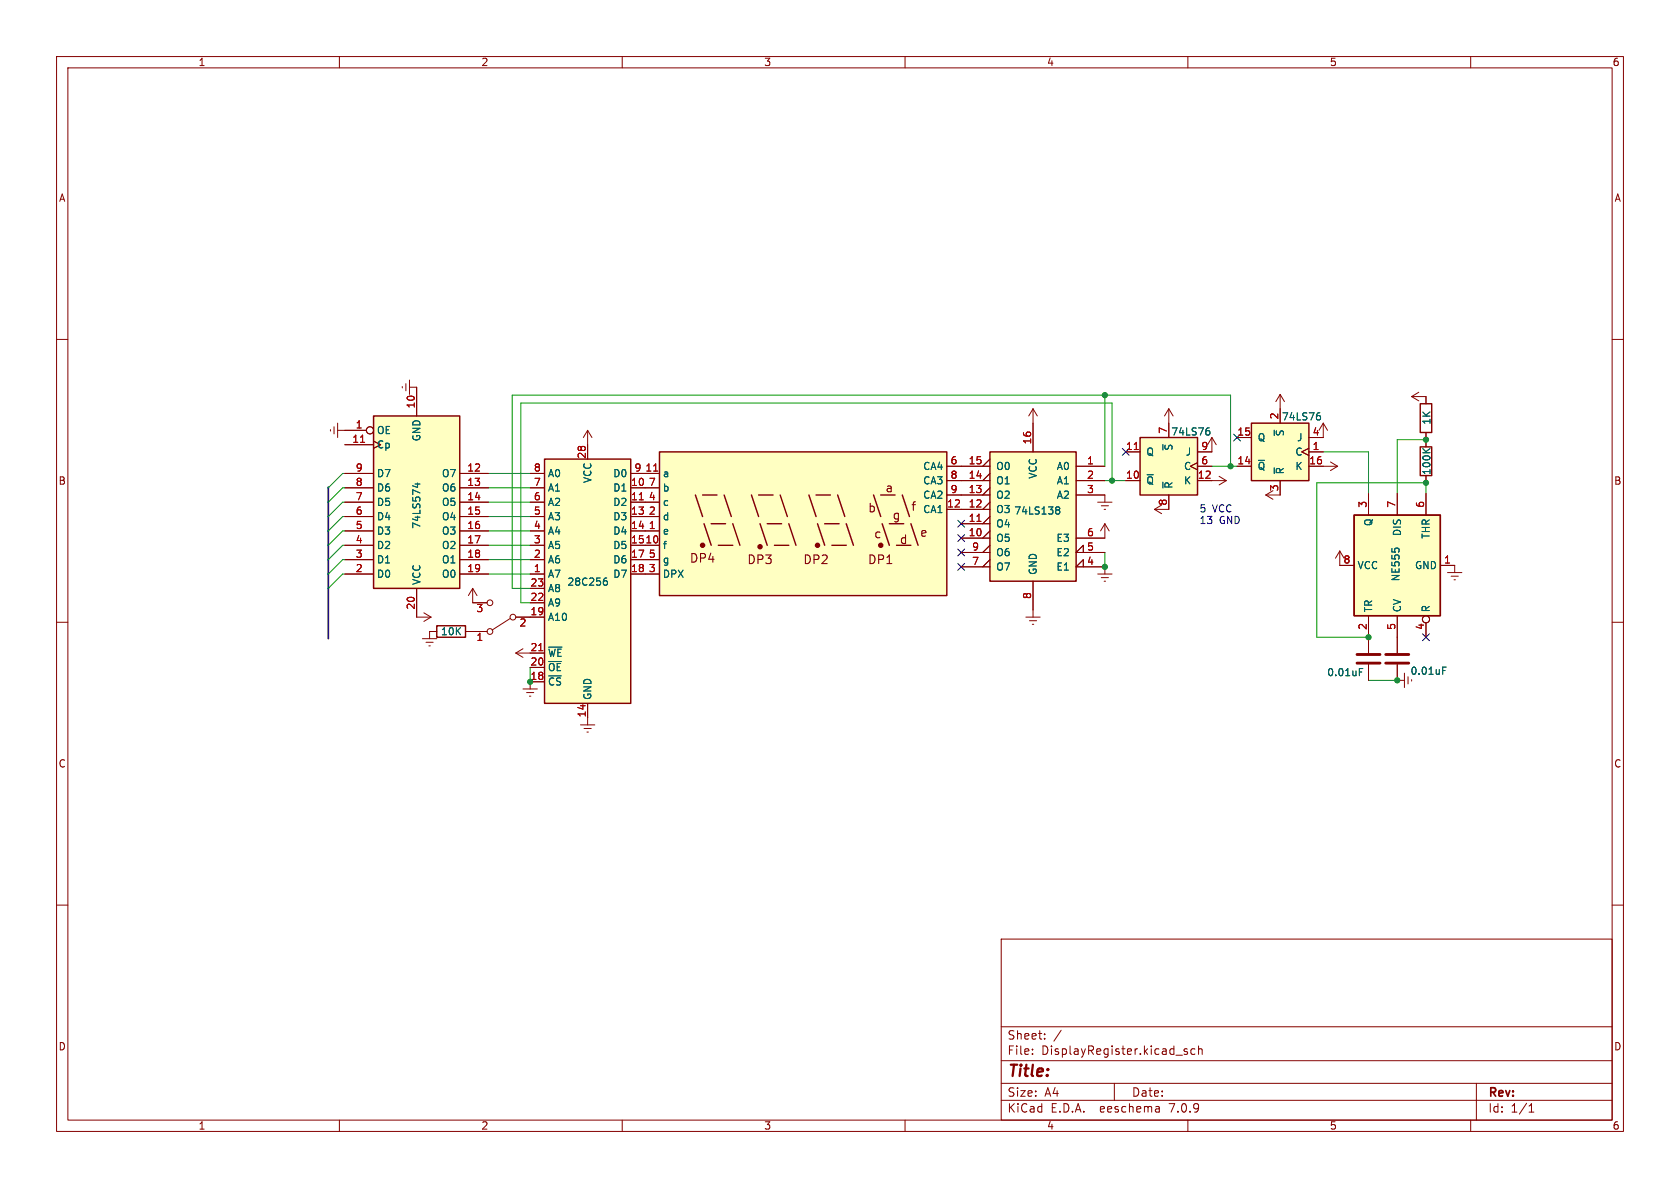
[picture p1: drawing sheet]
<svg xmlns="http://www.w3.org/2000/svg" width="297mm" height="210mm" viewBox="0 0 297 210" stroke-linecap="round" stroke-linejoin="round" font-family="sans-serif">
<g fill="none" stroke="#840000" stroke-width=".18">
<path d="M10 10h277v190h-277zM12 12h273v186h-273zM60 10v2M110 10v2M160 10v2M210 10v2M260 10v2M10 60h2M285 60h2M58.4 75.9v.3M59.1 75.4v1.3M59.7 76.1h5.1"/>
<path d="M59.7 74.8v2.5M61 78.6h5M71.1 68.3v.3M71.8 67.8v1.3M72.4 68.5h1.3v5M72.4 67.2v2.5M103.9 76.1v5.1M103.9 76.1l.7 1.2M103.9 76.1l-.8 1.2M182.6 72.3l.8 1.2M182.6 72.3v7.6M182.6 72.3l-.7 1.2"/>
<path d="M199 79.9h2.5M206.6 72.3l-.7 1.2M206.6 72.3v5M206.6 72.3l.8 1.2M214.2 77.3v2.6h-2.5M214.2 77.3l-.7 1.3M214.2 77.3l.8 1.3M218.7 77.3h2.5M226.3 69.7l-.7 1.3M226.3 69.7v5.1M226.3 69.7l.8 1.3M231.4 79.2l-1.3 .7 1.3 .6"/>
<path d="M231.4 79.9h2.5M233.9 74.8v2.5h-2.5M233.9 74.8l-.7 1.3M233.9 74.8l.8 1.3M249.6 70.1h2.5v1.3M249.6 70.1l1.2 .8M250.8 69.3l-1.2 .8M252.1 76.5v2.5M61 93.9h5M61 96.4h5M61 83.7h5M61 91.3h5"/>
<path d="M61 88.8h5M61 98.9h5M61 86.2h5M81.3 93.9h5.1M81.3 96.4h5.1M81.3 83.7h5.1M81.3 91.3h5.1M81.3 88.8h5.1M81.3 98.9h5.1M81.3 86.2h5.1M93.7 93.9h2.6M93.7 96.4h2.6"/>
<path d="M93.7 83.7h2.6M93.7 91.3h2.6M93.7 88.8h2.6M93.7 98.9h2.6M93.7 86.2h2.6M111.5 93.9h5.1M111.5 96.4h5.1M111.5 83.7h5.1M111.5 91.3h5.1M111.5 88.8h5.1M111.5 98.9h5.1M111.5 86.2h5.1"/>
<path d="M167.4 82.4h7.6M167.4 90h7.6M167.4 87.5h7.6M167.4 85h7.6M169.9 95.1h5.1M169.9 92.6h5.1M169.9 97.7h5.1M175 93.9l-1.3 1.2M175 91.3l-1.3 1.3M175 88.8l-1.3 1.2M175 86.2l-1.3 1.3M175 83.7l-1.3 1.3"/>
<path d="M175 81.2l-1.3 1.2M175 98.9l-1.3 1.3M175 96.4l-1.3 1.3M190.2 82.4h5.1M190.2 87.5h5.1v1.3M190.2 85h5.1M191.5 97.7v-1.3l-1.3 1.3h5.1M194.1 88.8h2.5M194.7 89.4h1.3M195.2 90h.3M195.3 92.6v2.5h-5.1M195.3 92.6l.8 1.3"/>
<path d="M195.3 92.6l-.7 1.3M199 85h2.5M204.1 90l1.3 .8M205.4 89.3l-1.3 .7M206.6 87.5v2.5h-2.5M211.7 81.8l-1.3 .6 1.3 .7M211.7 82.4h2.5M211.7 85h5.1M215.5 84.2l1.3 .8M216.8 85l-1.3 .7M218.7 82.4h2.5M223.8 87.5l1.2 .8"/>
<path d="M225 86.7l-1.2 .8M226.3 85v2.5h-2.5M231.4 82.4h5.1M235.2 81.7l1.3 .7M236.5 82.4l-1.3 .8M236.9 97.4l-.8 1.3M236.9 97.4v2.5h2.5M236.9 97.4l.7 1.3M241.9 87.2v3.9M247 87.2v3.9M252.1 84.1v1.2M252.1 87.2v3.9"/>
<path d="M254.6 99.9h2.6v1.3M10 110h2M61 101.5h5M73.7 104v5.1h2.5M74.7 112.9h2.5M74.9 108.3l1.3 .8M75.3 113.5h1.3M75.8 114.2h.3M76.2 109.1l-1.3 .8M77.2 111.6h-1.3v1.3M81.3 101.5h5.1M82.3 111.6h3.8"/>
<path d="M83.6 104v2.6h2.5M83.6 104l.7 1.3M83.6 104l-.8 1.3M90.2 109.3l-3.2 2.1M91.2 109.1h5.1M91.2 115.4h5.1M91.2 115.4l1.3 .8M92.5 114.7l-1.3 .7M93.7 106.6h2.6M93.7 101.5h2.6M93.7 118h2.6M93.7 104h2.6"/>
<path d="M111.5 101.5h5.1M169.9 100.2h5.1M181.4 109.1h2.5M182 109.7h1.3M182.5 110.4h.3M182.6 102.7v6.4M191.5 100.2v-1.3l-1.3 1.3h5.1v1.3M194.1 101.5h2.5M194.7 102.1h1.3M195.2 102.7h.3M241.9 108.8v6.6M241.9 117.5v2.8"/>
<path d="M247 117.5v2.8h1.3M247 108.8v6.6M248.3 119v2.5M248.9 119.6v1.3M252.1 110.1v2.5M255.9 101.2h2.5M256.5 101.9h1.3M257 102.5h.3M285 110h2M92.5 121.8h2.5M93.1 122.4h1.3M93.6 123.1h.3"/>
<path d="M96.3 120.5h-2.6v1.3M102.6 128.1h2.6M103.3 128.8h1.2M103.8 129.4h.2M103.9 124.3v3.8M249.6 120.1v.3M10 160h2M285 160h2M177 166h108v32h-108zM60 198v2M110 198v2M160 198v2"/>
<path d="M177 194.5h108M177 191.5h108M177 187.5h108M177 181.5h108M182.5 186.3v.1M182.5 185.5v.1M184.7 183.6v.1M184.7 182.8v.1M187.6 182.1l-1.3 2M197 191.5v3M204.9 195.7l.1 .9M205 196.5l-.2 .1"/>
<path d="M205 196h-.2M209.9 185.5l-.4-.1-.2 .2 .1 .2 .5 .2v.3h-.6M210 198v2M211.2 185.5l-.4-.1-.3 .3v.4l.2 .2h.5M211.9 185.5l.2-.1 .4 .1v.9M211.9 184.9v1.5M260 198v2M261 191.5v6.5M270.3 196.6h.9M270.3 195.5l.4-.4v1.5"/>
<circle cx="65.4" cy="76.1" r=".63"/>
<circle cx="86.6" cy="106.6" r=".51"/>
<circle cx="86.6" cy="111.6" r=".51"/>
<circle cx="90.7" cy="109.1" r=".51"/>
<circle cx="252.1" cy="109.5" r=".63"/>
</g>
<g fill="#ffffc2" stroke="#ffffc2" stroke-width=".18">
<path d="M239.4 91.1h15.2v17.7h-15.2z"/>
<path d="M221.2 74.8h10.2v10.2h-10.2z"/>
<path d="M116.6 79.9h50.8v25.4h-50.8z"/>
<path d="M201.5 77.3h10.2v10.2h-10.2z"/>
<path d="M96.3 81.2h15.2v43.1h-15.2z"/>
<path d="M175 79.9h15.2v22.8h-15.2z"/>
<path d="M66 73.5h15.3v30.5h-15.3z"/>
</g>
<g fill="none" stroke="#840000" stroke-width=".25">
<path d="M66 73.5h15.3v30.5h-15.3zM116.6 79.9h50.8v25.4h-50.8zM175 79.9h15.2v22.8h-15.2zM201.5 77.3h10.2v10.2h-10.2zM221.2 74.8h10.2v10.2h-10.2zM251.1 79h2v5.1h-2zM251.1 71.4h2v5.1h-2zM96.3 81.2h15.2v43.1h-15.2zM122.9 87.5l1.3 3.8M124.2 87.5h2.5M124.5 92.6l1.2 3.8M125.7 92.6h2.6"/>
<path d="M127 96.4h2.5M128 87.5l1.3 3.8M129.5 92.6l1.3 3.8M132.8 87.5l1.3 3.8M134.1 87.5h2.6M134.4 92.6l1.2 3.8M135.6 92.6h2.6M136.9 96.4h2.5M137.9 87.5l1.3 3.8M139.4 92.6l1.3 3.8M143 87.5l1.3 3.8M144.3 87.5h2.5"/>
<path d="M144.5 92.6l1.3 3.8M145.8 92.6h2.5M147.1 96.4h2.5M148.1 87.5l1.3 3.8M149.6 92.6l1.3 3.8M154.4 87.5l1.3 3.8M155.7 87.5h2.5M156 92.6l1.2 3.8M157.2 92.6h2.6M158.5 96.4h2.5M159.5 87.5l1.3 3.8M161 92.6l1.3 3.8"/>
<path d="M239.4 91.1h15.2v17.7h-15.2zM77.2 110.6h5.1v2h-5.1z"/>
</g>
<g fill="none" stroke="#006464" stroke-width=".18">
<path d="M213.4 76.1l.4 .1 .1 .2-.1 .4-.4 .1M213.5 75.6h.3M233 73.5h.3l.2 .2-.1 .4-.4 .1M233.1 73h.2M251.5 79.3l.8 .7M252.8 79.3l-.7 .6M73.4 85.6h.8M73.8 85.4v.8l-.9-.3M186.7 90.1l.2 .1M186.7 89.7l.4-.1 .2 .1 .1 .2-.3 .3M186.9 90.2h.2M186.9 90.2h-.2"/>
<path d="M187.1 90.2l.3 .2-.1 .4-.2 .1-.4-.1M246.7 97h.5M97 114.4h2.3M106.9 102.7h.4l.1 .2-.1 .4-.4 .1M107.3 102.2h-.4M240.3 118.8h.4M240.3 118.2h.6M255.1 118.5h.4M255.1 117.9h.6"/>
</g>
<path d="M239.9 117.2h4.1M239.9 115.7h4.1M245 117.2h4M245 115.7h4" fill="none" stroke="#840000" stroke-width=".51"/>
<g fill="#840000" stroke="#840000" stroke-width=".25">
<circle cx="155.7" cy="96.4" r=".36"/>
<circle cx="144.5" cy="96.4" r=".36"/>
<circle cx="134.4" cy="96.6" r=".36"/>
<circle cx="124.2" cy="96.4" r=".36"/>
</g>
<path d="M63.7 78.2h.8M200.5 79.5h.7M113 88.4h.7M115.6 83.3h.7M172.7 92.2h.7M95.2 115h.8" fill="none" stroke="#a90000" stroke-width=".18"/>
<path d="M58 86.1v26.8" fill="none" stroke="#000084" stroke-width=".3"/>
<g fill="none" stroke="#009600" stroke-width=".18">
<path d="M195.3 69.9v12.5M233.9 79.9h8v7.3M252.1 77.7h-5.1v9.5M61 88.8h-.4l-2.6 2.5M61 91.3h-.4l-2.6 2.6M61 93.9h-.4l-2.6 2.5M61 96.4h-.4l-2.6 2.5M61 86.2h-.4l-2.6 2.6M61 83.7h-.4l-2.6 2.5M61 98.9h-.4l-2.6 2.6M86.4 88.8h7.3M86.4 91.3h7.3"/>
<path d="M86.4 93.9h7.3M86.4 96.4h7.3M86.4 86.2h7.3M86.4 83.7h7.3M86.4 98.9h7.3M195.3 97.7v2.5M195.3 85h3.7M196.6 85v-13.8h-104.5v35.4h1.6M214.2 82.4h4.5M217.6 82.4v-12.5h-127v34.1h3.1M252.1 87.2v-1.9h-19.3v27.3h9.1M61 101.5h-.4l-2.6 2.5"/>
<path d="M86.4 101.5h7.3M93.7 118v2.5M241.9 120.3h5.1"/>
</g>
<g fill="none" stroke="#000084" stroke-width=".18">
<path d="M198.4 79.3l1.2 1.2M199.6 79.3l-1.2 1.2M218.1 76.7l1.2 1.3M219.3 76.7l-1.2 1.3M169.3 99.6l1.2 1.2M169.3 92l1.2 1.2M169.3 97.1l1.2 1.2M169.3 94.5l1.2 1.2M170.5 99.6l-1.2 1.2M170.5 92l-1.2 1.2M170.5 97.1l-1.2 1.2M170.5 94.5l-1.2 1.2"/>
<path d="M251.5 112l1.2 1.3M252.7 112l-1.2 1.3"/>
</g>
<g fill="#009600" stroke="#009600" stroke-width=".18">
<circle cx="252.1" cy="85.3" r=".46"/>
<circle cx="241.9" cy="112.6" r=".46"/>
<circle cx="195.3" cy="100.2" r=".46"/>
<circle cx="247" cy="120.3" r=".46"/>
<circle cx="252.1" cy="77.7" r=".46"/>
<circle cx="217.6" cy="82.4" r=".46"/>
<circle cx="196.6" cy="85" r=".46"/>
<circle cx="195.3" cy="69.9" r=".46"/>
<circle cx="93.7" cy="120.5" r=".46"/>
</g>
<text font-size="2.8" fill="#840000" x="178" y="190.9">Title:</text>
<g font-size="2.1" fill="#840000">
<text x="156.4" y="87.3">a</text>
<text x="153.4" y="90.8">b</text>
<text x="154.4" y="95.4">c</text>
<text x="157.7" y="92.1">g</text>
<text x="161" y="90.6">f</text>
<text x="162.5" y="95.2">e</text>
<text x="121.8" y="99.7">DP4</text>
<text x="132" y="100">DP3</text>
<text x="141.9" y="100">DP2</text>
<text x="153.3" y="100">DP1</text>
<text x="158.9" y="96.4">d</text>
<text x="178" y="184">Sheet:</text>
<text x="178" y="186.7">File:</text>
<text x="184.1" y="186.7">DisplayRegister.kicad_sch</text>
<text x="178" y="196.9">KiCad</text>
<text x="178" y="194.1">Size:</text>
<text x="184.7" y="194.1">A4</text>
<text x="185.7" y="196.9">E.D.A.</text>
<text x="194.6" y="196.9">eeschema</text>
<text x="200" y="194.1">Date:</text>
<text x="207" y="196.9">7.0.9</text>
<text x="263" y="194.3">Rev:</text>
<text x="263" y="196.9">Id:</text>
<text x="267.1" y="196.9">1/1</text>
</g>
<g font-size="1.8" fill="#840000">
<text x="35" y="11.9">1</text>
<text x="85" y="11.9">2</text>
<text x="135" y="11.9">3</text>
<text x="185" y="11.9">4</text>
<text x="235" y="11.9">5</text>
<text x="285" y="11.9">6</text>
<text x="10.3" y="35.9">A</text>
<text x="285.3" y="35.9">A</text>
<text x="10.3" y="85.9">B</text>
<text x="285.3" y="85.9">B</text>
<text x="10.3" y="135.9">C</text>
<text x="285.3" y="135.9">C</text>
<text x="10.3" y="185.9">D</text>
<text x="285.3" y="185.9">D</text>
<text x="35" y="199.9">1</text>
<text x="85" y="199.9">2</text>
<text x="135" y="199.9">3</text>
<text x="185" y="199.9">4</text>
<text x="235" y="199.9">5</text>
<text x="285" y="199.9">6</text>
</g>
<g font-size="1.8" fill="#a90000">
<text x="62.8" y="75.8">1</text>
<text x="73.4" y="72.3" transform="rotate(-90 73.4 72.3)">10</text>
<text x="206.4" y="76.8" transform="rotate(-90 206.4 76.8)">7</text>
<text x="218.7" y="77.1">15</text>
<text x="226.1" y="74.2" transform="rotate(-90 226.1 74.2)">2</text>
<text x="232" y="77.1">4</text>
<text x="62.2" y="78.4">11</text>
<text x="62.8" y="83.4">9</text>
<text x="82.5" y="83.4">12</text>
<text x="94.3" y="83.4">8</text>
<text x="103.6" y="81.2" transform="rotate(-90 103.6 81.2)">28</text>
<text x="112.1" y="83.4">9</text>
<text x="114" y="83.4">11</text>
<text x="167.9" y="82.2">6</text>
<text x="171.2" y="82.2">15</text>
<text x="182.4" y="78.7" transform="rotate(-90 182.4 78.7)">16</text>
<text x="192.1" y="82.2">1</text>
<text x="199" y="79.6">11</text>
<text x="212.3" y="82.2">6</text>
<text x="212.3" y="79.6">9</text>
<text x="218.7" y="82.2">14</text>
<text x="231.4" y="82.2">16</text>
<text x="232" y="79.6">1</text>
<text x="62.8" y="88.5">7</text>
<text x="62.8" y="86">8</text>
<text x="82.5" y="86">13</text>
<text x="82.5" y="88.5">14</text>
<text x="94.3" y="88.5">6</text>
<text x="94.3" y="86">7</text>
<text x="111.5" y="86">10</text>
<text x="111.5" y="88.5">11</text>
<text x="114.6" y="88.5">4</text>
<text x="114.6" y="86">7</text>
<text x="167.3" y="89.8">12</text>
<text x="167.9" y="84.7">8</text>
<text x="167.9" y="87.2">9</text>
<text x="171.2" y="89.8">12</text>
<text x="171.2" y="87.2">13</text>
<text x="171.2" y="84.7">14</text>
<text x="192.1" y="84.7">2</text>
<text x="192.1" y="87.2">3</text>
<text x="199" y="84.7">10</text>
<text x="206.4" y="89.5" transform="rotate(-90 206.4 89.5)">8</text>
<text x="211.7" y="84.7">12</text>
<text x="226.1" y="86.9" transform="rotate(-90 226.1 86.9)">3</text>
<text x="241.7" y="89.9" transform="rotate(-90 241.7 89.9)">3</text>
<text x="246.8" y="89.9" transform="rotate(-90 246.8 89.9)">7</text>
<text x="251.8" y="89.9" transform="rotate(-90 251.8 89.9)">6</text>
<text x="62.8" y="93.6">5</text>
<text x="62.8" y="91.1">6</text>
<text x="82.5" y="91.1">15</text>
<text x="82.5" y="93.6">16</text>
<text x="94.3" y="93.6">4</text>
<text x="94.3" y="91.1">5</text>
<text x="111.5" y="91.1">13</text>
<text x="111.5" y="93.6">14</text>
<text x="114.6" y="93.6">1</text>
<text x="114.6" y="91.1">2</text>
<text x="171.2" y="94.9">10</text>
<text x="171.2" y="92.3">11</text>
<text x="192.1" y="94.9">6</text>
<text x="62.8" y="101.2">2</text>
<text x="62.8" y="98.7">3</text>
<text x="62.8" y="96.1">4</text>
<text x="82.5" y="96.1">17</text>
<text x="82.5" y="98.7">18</text>
<text x="82.5" y="101.2">19</text>
<text x="94.3" y="101.2">1</text>
<text x="94.3" y="98.7">2</text>
<text x="94.3" y="96.1">3</text>
<text x="111.5" y="96.1">15</text>
<text x="111.5" y="98.7">17</text>
<text x="111.5" y="101.2">18</text>
<text x="114" y="96.1">10</text>
<text x="114.6" y="101.2">3</text>
<text x="114.6" y="98.7">5</text>
<text x="171.8" y="99.9">7</text>
<text x="171.8" y="97.4">9</text>
<text x="192.1" y="99.9">4</text>
<text x="192.1" y="97.4">5</text>
<text x="237.4" y="99.7">8</text>
<text x="255.2" y="99.7">1</text>
<text x="73.4" y="107.9" transform="rotate(-90 73.4 107.9)">20</text>
<text x="93.7" y="106.3">22</text>
<text x="93.7" y="103.8">23</text>
<text x="182.4" y="106" transform="rotate(-90 182.4 106)">8</text>
<text x="84.1" y="113.6">1</text>
<text x="84.1" y="108.5">3</text>
<text x="91.7" y="111.1">2</text>
<text x="93.7" y="108.8">19</text>
<text x="241.7" y="111.5" transform="rotate(-90 241.7 111.5)">2</text>
<text x="246.8" y="111.5" transform="rotate(-90 246.8 111.5)">5</text>
<text x="251.8" y="111.5" transform="rotate(-90 251.8 111.5)">4</text>
<text x="93.7" y="117.7">20</text>
<text x="93.7" y="115.2">21</text>
<text x="93.7" y="120.3">18</text>
<text x="103.6" y="126.9" transform="rotate(-90 103.6 126.9)">14</text>
</g>
<g font-size="1.8" fill="#006464">
<text x="66.5" y="76.9">OE</text>
<text x="207" y="77.2">74LS76</text>
<text x="226.5" y="74.5">74LS76</text>
<text x="227.2" y="77.2" transform="rotate(-90 227.2 77.2)">~{S}</text>
<text x="253.1" y="75.2" transform="rotate(-90 253.1 75.2)">1K</text>
<text x="66.5" y="79.5">Cp</text>
<text x="74.5" y="78.1" transform="rotate(-90 74.5 78.1)">GND</text>
<text x="163.1" y="83.3">CA4</text>
<text x="176" y="83.3">O0</text>
<text x="186.7" y="83.3">A0</text>
<text x="202.6" y="80.7">Q</text>
<text x="207.5" y="79.8" transform="rotate(-90 207.5 79.8)">~{S}</text>
<text x="209.2" y="83.3">C</text>
<text x="209.5" y="80.7">J</text>
<text x="222.2" y="83.3">~{Q}</text>
<text x="222.2" y="78.2">Q</text>
<text x="227.2" y="83.9" transform="rotate(-90 227.2 83.9)">~{R}</text>
<text x="228.9" y="80.7">C</text>
<text x="228.9" y="83.3">K</text>
<text x="229.2" y="78.2">J</text>
<text x="66.5" y="89.6">D5</text>
<text x="66.5" y="87.1">D6</text>
<text x="66.5" y="84.6">D7</text>
<text x="78" y="84.6">O7</text>
<text x="78" y="87.1">O6</text>
<text x="78" y="89.6">O5</text>
<text x="96.8" y="89.6">A2</text>
<text x="96.8" y="87.1">A1</text>
<text x="96.8" y="84.6">A0</text>
<text x="104.7" y="85.5" transform="rotate(-90 104.7 85.5)">VCC</text>
<text x="108.3" y="87.1">D1</text>
<text x="108.3" y="89.6">D2</text>
<text x="108.3" y="84.6">D0</text>
<text x="117.1" y="84.6">a</text>
<text x="117.1" y="89.6">c</text>
<text x="117.1" y="87.1">b</text>
<text x="163.1" y="85.8">CA3</text>
<text x="163.1" y="88.4">CA2</text>
<text x="176" y="88.4">O2</text>
<text x="176" y="85.8">O1</text>
<text x="183.5" y="84.7" transform="rotate(-90 183.5 84.7)">VCC</text>
<text x="186.7" y="85.8">A1</text>
<text x="186.7" y="88.4">A2</text>
<text x="202.6" y="85.8">~{Q}</text>
<text x="207.5" y="86.5" transform="rotate(-90 207.5 86.5)">~{R}</text>
<text x="209.2" y="85.8">K</text>
<text x="253.1" y="84.1" transform="rotate(-90 253.1 84.1)">100K</text>
<text x="66.5" y="94.7">D3</text>
<text x="66.5" y="92.2">D4</text>
<text x="74.5" y="93.6" transform="rotate(-90 74.5 93.6)">74LS574</text>
<text x="78" y="92.2">O4</text>
<text x="78" y="94.7">O3</text>
<text x="96.8" y="94.7">A4</text>
<text x="96.8" y="92.2">A3</text>
<text x="108.3" y="92.2">D3</text>
<text x="108.3" y="94.7">D4</text>
<text x="117.1" y="94.7">e</text>
<text x="117.1" y="92.2">d</text>
<text x="163.1" y="90.9">CA1</text>
<text x="176" y="96">O5</text>
<text x="176" y="93.4">O4</text>
<text x="176" y="90.9">O3</text>
<text x="179.2" y="91.2">74LS138</text>
<text x="186.7" y="96">E3</text>
<text x="242.8" y="93.1" transform="rotate(-90 242.8 93.1)">Q</text>
<text x="247.9" y="94.9" transform="rotate(-90 247.9 94.9)">DIS</text>
<text x="253" y="95.3" transform="rotate(-90 253 95.3)">THR</text>
<text x="66.5" y="99.8">D1</text>
<text x="66.5" y="97.3">D2</text>
<text x="78" y="97.3">O2</text>
<text x="78" y="99.8">O1</text>
<text x="96.8" y="99.8">A6</text>
<text x="96.8" y="97.3">A5</text>
<text x="108.3" y="97.3">D5</text>
<text x="108.3" y="99.8">D6</text>
<text x="117.1" y="97.3">f</text>
<text x="117.1" y="99.8">g</text>
<text x="176" y="101.1">O7</text>
<text x="176" y="98.5">O6</text>
<text x="183.5" y="101.7" transform="rotate(-90 183.5 101.7)">GND</text>
<text x="186.7" y="101.1">E1</text>
<text x="186.7" y="98.5">E2</text>
<text x="239.9" y="100.8">VCC</text>
<text x="250.1" y="100.8">GND</text>
<text x="66.5" y="102.3">D0</text>
<text x="74.5" y="103.5" transform="rotate(-90 74.5 103.5)">VCC</text>
<text x="78" y="102.3">O0</text>
<text x="96.8" y="102.3">A7</text>
<text x="96.8" y="107.4">A9</text>
<text x="96.8" y="104.9">A8</text>
<text x="100.2" y="103.7">28C256</text>
<text x="108.3" y="102.3">D7</text>
<text x="117.1" y="102.3">DPX</text>
<text x="247.6" y="102.9" transform="rotate(-90 247.6 102.9)">NE555</text>
<text x="77.9" y="112.5">10K</text>
<text x="96.8" y="110">A10</text>
<text x="242.8" y="108.3" transform="rotate(-90 242.8 108.3)">TR</text>
<text x="247.9" y="108.3" transform="rotate(-90 247.9 108.3)">CV</text>
<text x="253" y="108.3" transform="rotate(-90 253 108.3)">R</text>
<text x="96.8" y="118.8">~{OE}</text>
<text x="96.8" y="116.3">~{WE}</text>
<text x="234.5" y="119.7">0.01uF</text>
<text x="249.3" y="119.5">0.01uF</text>
<text x="96.8" y="121.4">~{CS}</text>
<text x="104.7" y="123.8" transform="rotate(-90 104.7 123.8)">GND</text>
</g>
<g font-size="1.8" fill="#0000c2">
<text x="212" y="90.7">5</text>
<text x="212" y="92.7">13</text>
<text x="214.3" y="90.7">VCC</text>
<text x="215.6" y="92.7">GND</text>
</g>
</svg>
